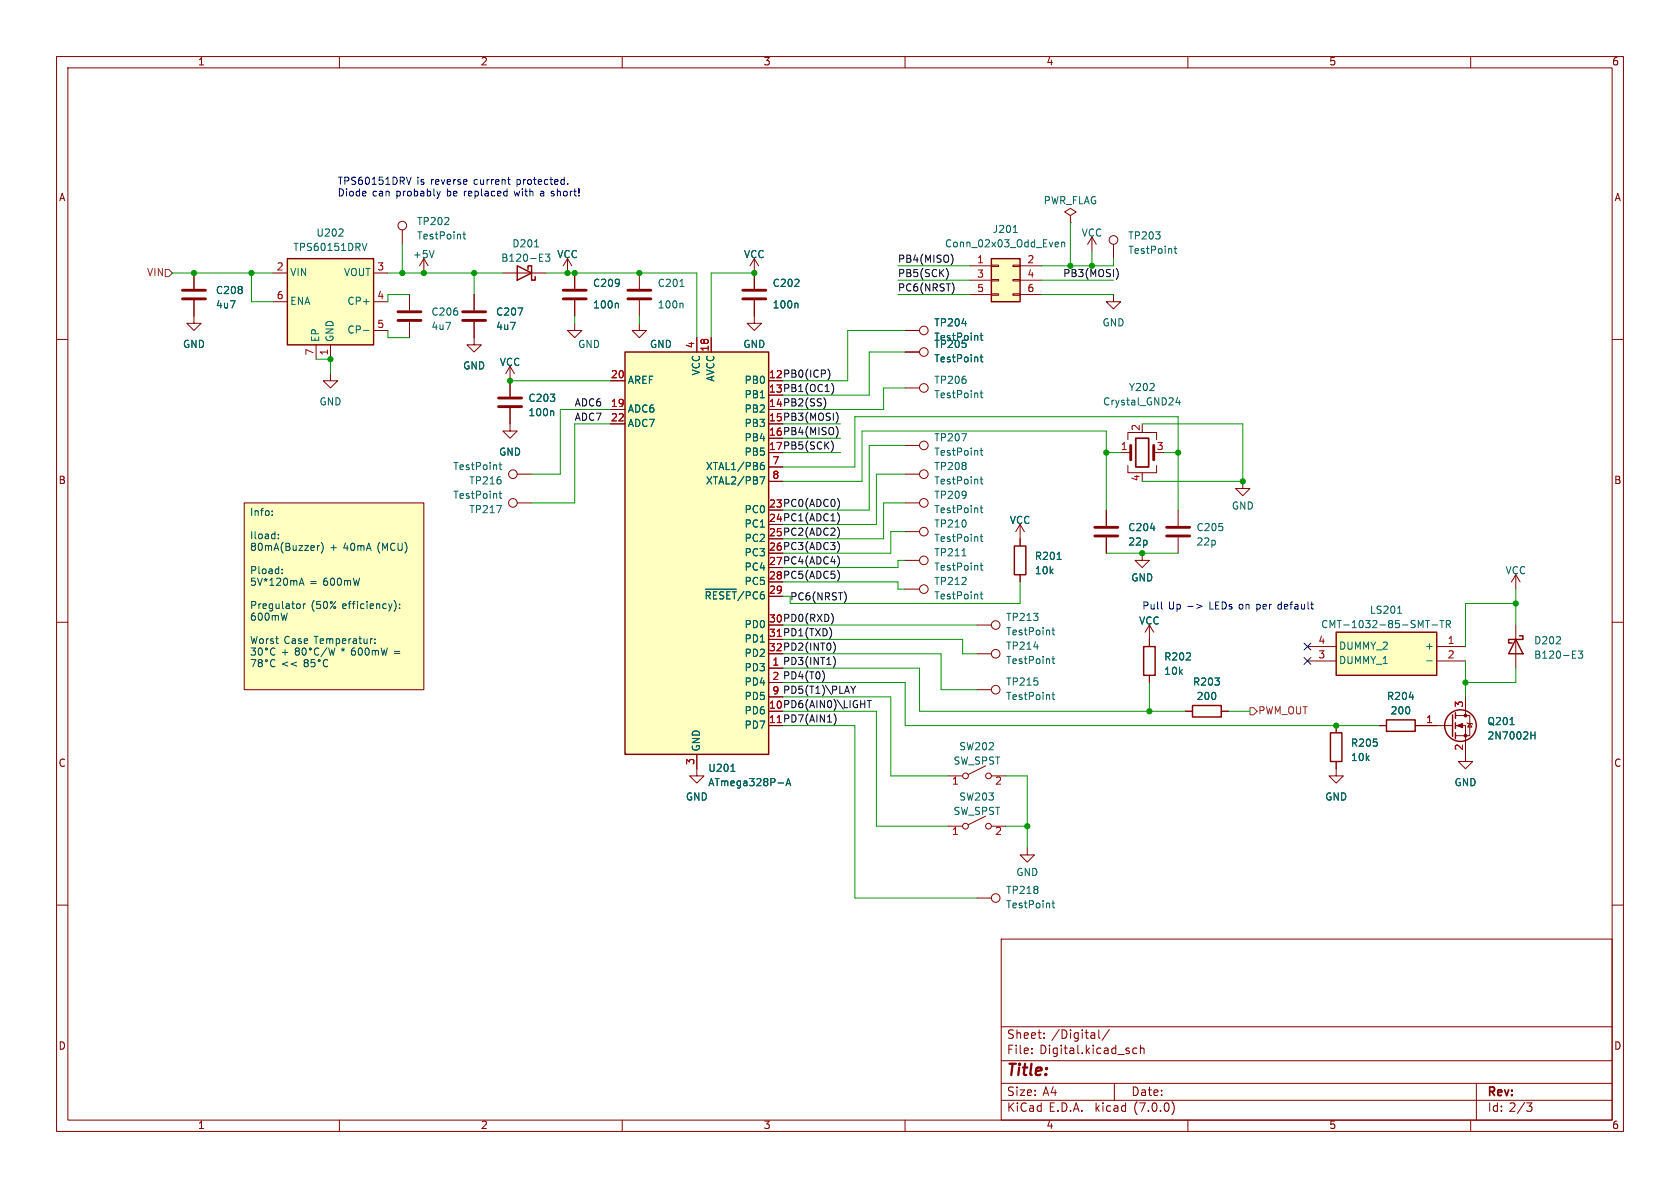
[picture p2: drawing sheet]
<svg xmlns="http://www.w3.org/2000/svg" width="297mm" height="210mm" viewBox="0 0 297 210" stroke-linecap="round" stroke-linejoin="round" font-family="sans-serif">
<g fill="none" stroke="#840000" stroke-width=".18">
<path d="M10 10h277v190h-277zM12 12h273v186h-273zM60 10v2M110 10v2M160 10v2M210 10v2M260 10v2M189.2 38.1l1-.6-1-.7-1 .7 1 .6v1.3M189.2 39.4h.1M10 60h2M34.3 53.1v4.1h1.3l-1.3 1.2-1.3-1.2h1.3M34.3 48.3v2.8"/>
<path d="M48.3 48.3h2.5M48.3 53.3h2.5M66 58.4h2.6M66 48.3h2.6M66 53.3h2.6M71.1 40.6v2.6M72.4 52.1v2.8M72.4 56.9v2.8M74.9 45.7l-.7 1.3M74.9 45.7v2.6M74.9 45.7l.8 1.3M83.8 56.9v4.1h1.3l-1.3 1.2-1.3-1.2h1.3"/>
<path d="M83.8 52.1v2.8M88.9 48.3h7.6M100.3 45.7l-.7 1.3M100.3 45.7v2.6M100.3 45.7l.8 1.3M101.6 57.2v1.2h1.3l-1.3 1.3-1.3-1.3h1.3M101.6 48.3v2.8M101.6 53.1v2.8M113 57.2v1.2h1.3l-1.3 1.3-1.2-1.3h1.2M113 48.3v2.8M113 53.1v2.8M123.2 59.7v2.5"/>
<path d="M125.7 59.7v2.5M133.3 53.1v4.1h1.3l-1.3 1.2-1.2-1.2h1.2M133.3 45.7l-.7 1.3M133.3 45.7v5.4M133.3 45.7l.8 1.3M160 58.4h2.6M171.4 47h3.9M171.4 49.5h3.9M171.4 52.1h3.9M175.3 51.9h1.2v.3h-1.2zM175.3 49.4h1.2v.3h-1.2zM175.3 46.9h1.2v.2h-1.2z"/>
<path d="M179.1 51.9h1.2v.3h-1.2zM179.1 49.4h1.2v.3h-1.2zM179.1 46.9h1.2v.2h-1.2zM180.3 47h3.8M180.3 49.5h3.8M180.3 52.1h3.8M193 41.9l-.7 1.3M193 41.9v2.6M193 41.9l.8 1.3M196.8 52.1v1.2h1.3l-1.3 1.3-1.2-1.3h1.2M196.8 43.2v2.5M285 60h2"/>
<path d="M55.9 61v2.5M58.4 66v1.3h1.3l-1.3 1.3-1.3-1.3h1.3M58.4 61v2.5M90.2 72.1v4.1h1.2l-1.2 1.3-1.3-1.3h1.3M90.2 64.8l-.8 1.2M90.2 64.8v5.3M90.2 64.8l.7 1.2M107.9 72.4h2.6M107.9 67.3h2.6M107.9 74.9h2.6M160 78.7h2.6M160 62.2h2.6"/>
<path d="M160 68.6h2.6M199.4 77.7v-1.2h5.1v1.2M43.2 88.9h31.7v33h-31.7zM91.4 88.9h2.6M91.4 83.8h2.6M135.9 82.6h2.5M135.9 85.1h2.5M160 88.9h2.6M160 83.8h2.6M160 94h2.6M160 99.1h2.6M180.3 92.7v3.8"/>
<path d="M180.3 92.7l-.7 1.3M180.3 92.7l.8 1.3M195.6 90.2v2.8M195.6 95v2.8M198.1 80h1.8M199.4 82.3v1.3h5.1v-1.3M201.9 97.8v1.3h1.3l-1.3 1.2-1.2-1.2h1.2M201.9 83.6v.2M208.3 90.2v2.8M208.3 95v2.8M219.7 85.1v1.3h1.3l-1.3 1.2-1.3-1.2h1.3M10 110h2"/>
<path d="M135.9 118.1h2.5M135.9 105.4h2.5M160 104.1h2.6M172.7 115.6h2.6M172.7 110.5h2.6M180.3 101.6v1.3M203.2 110.5l-.8 1.3M203.2 110.5v3.8M203.2 119.4v1.3M203.2 110.5l.8 1.3M231.1 114.3h5.1M231.1 116.8h5.1"/>
<path d="M254 114.3h5.1M254 116.8h5.1M268 101.6l-.8 1.3M268 101.6v2.5M268 110.5v7.6M268 101.6l.7 1.3M285 110h2M123.2 133.4v3.8h1.3l-1.3 1.2-1.3-1.2h1.3M135.9 120.7h2.5M135.9 123.2h2.5M167.6 137.2h2.6M172.7 121.9h2.6"/>
<path d="M174.2 135.4l-3 1.5M175.3 137.2h2.5M209.5 125.7h1.3M215.9 125.7h1.3M236.2 134.6v2.6h1.3l-1.3 1.2-1.3-1.2h1.3M236.2 128.3v1.2M243.8 128.3h1.3M250.2 128.3h6.6M257.3 128.3h1.8v6.3h1.2l-1.2 1.3-1.3-1.3h1.3M257.3 126.5h2.5v3.5h-2.5M259.1 123.2v3.3M259.3 127.8l.2 .1h.7l.1 .1"/>
<path d="M259.8 127.9l.4 .6h-.7zM10 160h2M167.6 146.1h2.6M172.7 158.8h2.6M174.2 144.3l-3 1.5M175.3 146.1h2.5M181.6 149.9v1.2h1.3l-1.3 1.3-1.3-1.3h1.3M285 160h2M177 166h108v32h-108zM60 198v2M110 198v2M160 198v2"/>
<path d="M177 194.5h108M177 191.5h108M177 187.5h108M177 181.5h108M182.4 186.1v.2M182.4 185.3v.2M184.6 183.4v.2M184.6 182.6v.2M194.3 182.1v1.2l.2 .3M196.1 182l-1.3 1.9M197 191.5v3M201 185.3h-.5l-.2 .2v.5l.1 .2h.6"/>
<path d="M201.6 185.4l.2-.1h.4l.1 1M201.6 184.8v1.5M207.2 194.7a1.72 1.72 0 0 1 0 2.3M210 198v2M260 198v2M261 191.5v6.5M269.9 195h.9l-.5 .5 .5 .2v.5l-.3 .3h-.4"/>
<circle cx="71.1" cy="39.9" r=".76"/>
<circle cx="163.3" cy="58.4" r=".76"/>
<circle cx="196.8" cy="42.4" r=".76"/>
<circle cx="163.3" cy="68.6" r=".76"/>
<circle cx="163.3" cy="78.7" r=".76"/>
<circle cx="163.3" cy="62.2" r=".76"/>
<circle cx="90.7" cy="83.8" r=".76"/>
<circle cx="90.7" cy="88.9" r=".76"/>
<circle cx="163.3" cy="94" r=".76"/>
<circle cx="163.3" cy="99.1" r=".76"/>
<circle cx="163.3" cy="88.9" r=".76"/>
<circle cx="163.3" cy="83.8" r=".76"/>
<circle cx="163.3" cy="104.1" r=".76"/>
<circle cx="176" cy="115.6" r=".76"/>
<circle cx="176" cy="110.5" r=".76"/>
<circle cx="170.7" cy="137.2" r=".51"/>
<circle cx="174.8" cy="137.2" r=".51"/>
<circle cx="176" cy="121.9" r=".76"/>
<circle cx="170.7" cy="146.1" r=".51"/>
<circle cx="174.8" cy="146.1" r=".51"/>
<circle cx="176" cy="158.7" r=".76"/>
</g>
<g fill="#ffffc2" stroke="#ffffc2" stroke-width=".18">
<path d="M43.2 88.9h31.7v33h-31.7z"/>
<path d="M236.2 111.8h17.8v7.6h-17.8z"/>
<path d="M110.5 62.2h25.4v71.2h-25.4z"/>
<path d="M175.3 45.7h5v7.6h-5z"/>
<path d="M50.8 45.7h15.2v15.3h-15.2z"/>
</g>
<g fill="none" stroke="#006464" stroke-width=".18">
<path d="M59.9 41.7h.8M60.6 40.6v.4M64.3 58.4h.9M64.9 43l-.5 1.3M76.7 44.3l-.4 1.3M81.8 41.4h.5M82 41v1.1l.3 .1M94.5 43.6h.7M95.4 46.2h.6M95.4 44.9h.6M96.4 44.9h.8l-.4 .5 .3 .1v.6l-.1 .1-.6-.1M109.1 53.6l.2 .2v.6"/>
<path d="M120.2 50.6h.7M120.6 53.6l.2 .2v.6M140.9 53.6l.2 .2v.6M173.3 59.3h.5M173.5 58.9v1.1l.3 .2M179.1 41.1h.8M186.7 42.8l.4 .1v.2l-.6 .1M187.1 43.6h-.4M187.7 42.9l.2-.1 .3 .1v.7M187.7 42.8v.8M207.6 43.9h.4M207.7 43.5v1.1l.3 .2"/>
<path d="M97.7 72.6l.2 .2v.7M134.4 70.3h.7M173.3 79.6h.5M173.3 63.1h.5M173.3 69.5h.5M173.5 62.7v1.1l.3 .2M173.5 69v1.1l.3 .2M173.5 79.2v1.1l.3 .2M208.2 70.3l-.3 .9h.8M208.5 70.7v.9M88.2 87.3h.5M88.2 82.2h.5"/>
<path d="M88.4 81.7v1.1l.3 .2M88.4 86.8v1.1l.3 .2M134.4 84.3h.8l-.5 1.3M134.4 82.5l.3-.3h.2l.2 .3v.3l-.2 .2h-.2l-.3-.2M135 81.7l-.3 .1-.3 .5M170.1 98.3h.7M173.3 94.9h.5M173.3 100h.5M173.3 84.7h.5M173.3 89.8h.5M173.5 84.3v1.1l.3 .2M173.5 89.4v1.1l.3 .1"/>
<path d="M173.5 94.4v1.1l.3 .2M173.5 99.5v1.1l.3 .2M186.9 98.9h.7M124.7 104.2h5.5M125.6 105l-.1-.3-.6-.1v1.3M126.7 104.6h-.6v1.3M127.9 104.7l-.4-.1-.3 .4M129.1 104.6h-.6v1.3M129.5 104.6h.7M129.8 104.6v1.3M131.5 104.5l-1.1 1.7M132.7 105l-.2-.3-.6-.1v1.3"/>
<path d="M133.9 104.7l-.2-.1-.3 .1-.3 .5M135 104.6l-.3 .1-.3 .5M173.3 105h.5M173.5 104.6v1.1l.3 .2M186 116.5h.5M186 111.4h.5M186.2 111v1l.3 .2M186.2 116v1.1l.3 .2M247.1 108.4h.7M252 109.7h.7M252.2 116.8h1M252.4 109.7v1.3"/>
<path d="M253.2 110.5h.9M254.5 109.7h.8M254.9 109.7v1.3M255.7 110.4l.6-.1 .1-.2v-.3l-.7-.1v1.3M256 110.4l.4 .6M278 116.4h.6M278 115.1h.6M279 115.1h.8l-.4 .5 .3 .1v.5l-.1 .2-.6-.2M129.2 136.4h.7M137.6 138.4h.9M138.9 138.9l.5-1.3 .4 1.3M139.1 138.5h.6"/>
<path d="M186 122.8h.5M186.2 122.4v1.1l.3 .2M267 128.1h.7M270.6 130h.8M271.4 129.4v1.2M186 159.6h.5M186.2 159.2v1.1l.3 .2"/>
</g>
<g fill="none" stroke="#840000" stroke-width=".25">
<path d="M50.8 45.7h15.2v15.3h-15.2zM91.4 47l2.6 1.3-2.6 1.2zM93.3 47.6v-.6h.7v2.5h.6v-.6M175.3 45.7h5v7.6h-5zM110.5 62.2h25.4v71.2h-25.4zM179.3 96.5h2.1v5.1h-2.1zM202.2 114.3h2v5.1h-2zM236.2 111.8h17.8v7.6h-17.8zM268 113l1.2 2.6h-2.5zM268.6 112.4h.6v.6h-2.5v.7h.6M210.8 124.7h5.1v2h-5.1zM235.2 129.5h2v5.1h-2z"/>
<path d="M245.1 127.3h5.1v2h-5.1zM256.8 126.4v3.8M257.3 126v1M257.3 127.8v1M257.3 129.5v1.1"/>
<circle cx="258.2" cy="128.3" r="2.79"/>
</g>
<g fill="#840000" stroke="#840000" stroke-width=".18">
<path d="M257.6 128.3l1-.4v.8z"/>
<circle cx="259.1" cy="130" r=".25"/>
<circle cx="259.1" cy="126.5" r=".25"/>
</g>
<g fill="none" stroke="#840000" stroke-width=".51">
<path d="M32.3 52.8h4M32.3 51.3h4M70.4 56.6h4M70.4 55.1h4M81.8 56.6h4.1M81.8 55.1h4.1M99.6 52.8h4M99.6 51.3h4M111 52.8h4.1M111 51.3h4.1M131.3 52.8h4.1M131.3 51.3h4.1"/>
<path d="M88.1 71.9h4.1M88.1 70.4h4.1M199.9 78.7v2.6M204 78.7v2.6M193.5 94.7h4.1M193.5 93.2h4.1M206.2 94.7h4.1M206.2 93.2h4.1"/>
</g>
<path d="M200.8 77.5h2.3v5.1h-2.3z" fill="none" stroke="#840000" stroke-width=".3"/>
<path d="M29.2 47.6h.6l.7 .7-.7 .6h-.6zM221 125.1h.6l.6 .6-.6 .7h-.6z" fill="none" stroke="#725600" stroke-width=".18"/>
<g fill="none" stroke="#0f0f0f" stroke-width=".18">
<path d="M167.3 47.5a1.49 1.49 0 0 1 0 1.8M168.2 45a1.49 1.49 0 0 1 0 1.8M197.4 47.5a1.49 1.49 0 0 1 0 1.8M145.8 70.6l.2 .6-.2 .8M146.4 65.2a1.46 1.46 0 0 1 0 2M147 78a1.49 1.49 0 0 1 0 1.8M147.1 67.8a1.49 1.49 0 0 1 0 1.8M147.9 75.5a1.49 1.49 0 0 1 0 1.8M147.9 72.9a1.49 1.49 0 0 1 0 1.8M148.2 88.3l.2 .6-.2 .9M148.2 90.9l.2 .6-.2 .8M148.2 93.4l.2 .6-.2 .9"/>
<path d="M148.2 96l.2 .6-.2 .8M148.2 98.5l.2 .6-.2 .8M145.6 118.8l.1 .6-.1 .9M147.3 109v.8M147.3 113.5a1.46 1.46 0 0 1 0 1.9M147.3 116a1.46 1.46 0 0 1 0 2M148.2 101l.2 .6-.2 .9M147.5 126.3a1.47 1.47 0 0 1-.1 1.8M150.4 121.3l.4 .7M150.8 122v.6M151.3 121.3l-.5 .7M153.3 123.8h.7"/>
<path d="M153.7 123.8v1.3"/>
</g>
<path d="M72.7 31.3l-.4 1.3M77.2 33.8l.3 .8M77.5 34.6l-.1 .4M77.8 33.8l-.3 .8M89.5 33.8l.1 .1M89.6 33.4v1.2M89.6 34.6h-.1M89.7 31.7h.5M90 32.5l.2 .1M100.4 32.5v.1M205.4 107.6l.1 .1M211.6 106.8l.9 .4-.9 .4" fill="none" stroke="#0000c2" stroke-width=".18"/>
<g fill="none" stroke="#004848" stroke-width=".18">
<path d="M48.1 91v.1M48.1 90.3v.2M49.2 95.1v.1M49.2 94.5v.1M56.1 96.5v.8M56.5 96.5l-.4 .2M56.8 95.8a1.46 1.46 0 0 1 0 2M44.4 116.6h.8l-.5 1.3M45.2 114.5l-.5 .5 .4 .1v.6l-.2 .1-.5-.1M45.7 114.8l-.1 .5 .2 .4 .1 .1 .4-.2v-.8M45.9 117.1l-.3-.2 .3-.3h.2l.3 .2-.3 .3M45.9 117.1l-.3 .3 .1 .4 .2 .1 .4-.1 .1-.2-.1-.3-.2-.2"/>
<path d="M45.9 117.1h.2M46.9 114.7l.2 .2 .2-.2M47.9 114.7a.59 .59 0 0 0-.1 .8 .59 .59 0 0 0 .8 .2M48.6 116.7a.6 .6 0 0 0-.8 .4 .6 .6 0 0 0 .6 .8l.2-.1M49.9 101.3v.1M49.9 100.6v.1M52.2 114.8l.2 .3M52.4 115.1l-.2 .2v.3l.2 .2h.4l.1-.2v-.3l-.2-.2M52.4 115.1h.3M52.5 117l-1 .4 1 .4M52.9 103.5l.4-1.3 .5 1.3M52.9 114.8l-.2 .3"/>
<path d="M53 106.8l.1 .2-.1 .5M53 103.1h.6M53.5 114.8l-.1 .5 .1 .4 .2 .1 .4-.2v-.8M53.6 106.7v.9M54 106.7l-.4 .3M54 117.1l-.2-.2 .2-.3h.2l.3 .2-.3 .3M54 117.1h.2M54 117.1l-.2 .3v.4l.2 .1 .4-.1 .1-.2v-.2l-.3-.3M54.9 114.5l.1 .2-.1 .2-.2-.1M55.6 115.1a.51 .51 0 0 0 .1 .6 .51 .51 0 0 0 .7 0M55.6 116.6h-.6v.6l.2-.1h.4l.1 .2-.1 .5-.1 .1-.5-.1M57.8 114.5l-1.1 1.6"/>
<path d="M57.9 116.7a.6 .6 0 0 0-.8 .4 .6 .6 0 0 0 .6 .8l.2-.1M58.1 114.5l.3 1.3 .3-.9 .2 .9 .3-1.3M62.1 115.1v.5l.3 .2 .4-.1v-.6M62.2 115.1l-.1 .2M63.3 115l.1 .6 .2 .2 .3-.1 .2-.7M64.5 115l.1 .6 .2 .2 .3-.1 .2-.7M65.7 112.9h.2M65.8 115v.8M65.8 115.1l.4-.1 .2 .1M66.3 113.6v.2M66.3 113v.1M66.4 115.1l.1-.1h.3l.1 .8"/>
<path d="M66.4 115.1v.7M67.4 114.5l.3 1.3 .2-.9 .3 .9 .3-1.3M69.7 106.1a1.46 1.46 0 0 1 0 2M70.6 107.5v.1M70.6 106.8v.1"/>
<circle cx="47.1" cy="116.8" r=".18"/>
<circle cx="56.4" cy="116.8" r=".18"/>
</g>
<g fill="none" stroke="#009600" stroke-width=".18">
<path d="M189.2 39.4v7.6M30.5 48.3h17.8M44.4 48.3v5h3.9M68.6 48.3h20.3M68.6 58.4v1.3h3.8M71.1 43.2v5.1M72.4 52.1h-3.8v1.2M83.8 48.3v3.8M96.5 48.3h26.7v11.4M101.6 55.9v1.3M113 55.9v1.3M133.3 48.3h-7.6v11.4"/>
<path d="M158.7 49.5h12.7M158.7 52.1h12.7M158.7 47h12.7M160 58.4h-10.1v8.9h-11.5M184.1 49.5h12.7M184.1 52.1h12.7M193 44.5v2.5M196.8 45.7v1.3h-12.7M55.9 63.5h2.5v2.5M90.2 67.3h17.7M107.9 72.4h-8.8v11.4h-5.1M107.9 74.9h-6.3v14h-7.6"/>
<path d="M138.4 74.9h10.2M138.4 77.5h10.2M160 62.2h-6.3v7.7h-15.3M160 68.6h-3.8v3.8h-17.8M160 78.7h-6.3v11.5h-15.3M201.9 74.9h17.8v10.2h-17.8M138.4 82.6h12.7v-8.9h57.2v16.5M138.4 85.1h14v-8.9h43.2v14M138.4 80h10.2M160 83.8h-5.1v8.9h-16.5M160 88.9h-3.8v6.4h-17.8M160 94h-2.5v3.8h-19.1"/>
<path d="M160 99.1h-1.3v1.2h-20.3M195.6 97.8h12.7M195.6 80h2.5M205.7 80h2.6M138.4 118.1h24.2v7.6h46.9M138.4 110.5h34.3M138.4 115.6h28v6.3h6.3M138.4 113h31.8v2.6h2.5M138.4 102.9h20.3v1.2h1.3M138.4 105.4h1.3M180.3 102.9v3.8h-40.6M259.1 116.8v6.4"/>
<path d="M268 106.7h-8.9v7.6M268 118.1v2.6h-8.9M268 104.1v6.4M138.4 120.7h21.6v7.6h83.8M138.4 128.3h12.7v30.5h21.6M138.4 125.7h16.5v20.4h12.7M138.4 123.2h19.1v14h10.1M177.8 137.2h3.8v12.7M203.2 120.7v5M217.2 125.7h3.8M177.8 146.1h3.8"/>
</g>
<path d="M230.5 116.2l1.2 1.2M230.5 113.7l1.2 1.2M231.7 116.2l-1.2 1.2M231.7 113.7l-1.2 1.2" fill="none" stroke="#000084" stroke-width=".18"/>
<g fill="#009600" stroke="#009600" stroke-width=".18">
<circle cx="236.2" cy="128.3" r=".46"/>
<circle cx="259.1" cy="120.7" r=".46"/>
<circle cx="268" cy="106.7" r=".46"/>
<circle cx="193" cy="47" r=".46"/>
<circle cx="189.2" cy="47" r=".46"/>
<circle cx="208.3" cy="80" r=".46"/>
<circle cx="195.6" cy="80" r=".46"/>
<circle cx="181.6" cy="146.1" r=".46"/>
<circle cx="203.2" cy="125.7" r=".46"/>
<circle cx="201.9" cy="97.8" r=".46"/>
<circle cx="219.7" cy="85.1" r=".46"/>
<circle cx="71.1" cy="48.3" r=".46"/>
<circle cx="101.6" cy="48.3" r=".46"/>
<circle cx="100.3" cy="48.3" r=".46"/>
<circle cx="74.9" cy="48.3" r=".46"/>
<circle cx="83.8" cy="48.3" r=".46"/>
<circle cx="58.4" cy="63.5" r=".46"/>
<circle cx="44.4" cy="48.3" r=".46"/>
<circle cx="34.3" cy="48.3" r=".46"/>
<circle cx="90.2" cy="67.3" r=".46"/>
<circle cx="133.3" cy="48.3" r=".46"/>
<circle cx="113" cy="48.3" r=".46"/>
</g>
<text font-size="2.8" fill="#840000" x="178" y="190.8">Title:</text>
<g font-size="2.1" fill="#840000">
<text x="178" y="183.9">Sheet:</text>
<text x="185.9" y="183.9">/Digital/</text>
<text x="178" y="186.6">File:</text>
<text x="183.8" y="186.6">Digital.kicad_sch</text>
<text x="178" y="196.8">KiCad</text>
<text x="178" y="194">Size:</text>
<text x="184.3" y="194">A4</text>
<text x="185.4" y="196.8">E.D.A.</text>
<text x="193.7" y="196.8">kicad</text>
<text x="200" y="194">Date:</text>
<text x="200.6" y="196.8">(7.0.0)</text>
<text x="263" y="194.2">Rev:</text>
<text x="263" y="196.8">Id: 2/3</text>
</g>
<g font-size="1.8" fill="#840000">
<text x="35" y="11.8">1</text>
<text x="85" y="11.8">2</text>
<text x="135" y="11.8">3</text>
<text x="185" y="11.8">4</text>
<text x="235" y="11.8">5</text>
<text x="285" y="11.8">6</text>
<text x="10.4" y="35.8">A</text>
<text x="285.4" y="35.8">A</text>
<text x="135.9" y="67.1">12 PB0(ICP)</text>
<text x="135.9" y="69.6">13 PB1(OC1)</text>
<text x="135.9" y="72.1">14 PB2(SS)</text>
<text x="135.9" y="74.7">15 PB3(MOSI)</text>
<text x="135.9" y="77.2">16 PB4(MISO)</text>
<text x="135.9" y="79.8">17 PB5(SCK)</text>
<text x="10.3" y="85.8">B</text>
<text x="135.9" y="89.9">23 PC0(ADC0)</text>
<text x="285.3" y="85.8">B</text>
<text x="135.9" y="92.5">24 PC1(ADC1)</text>
<text x="135.9" y="95">25 PC2(ADC2)</text>
<text x="135.9" y="97.5">26 PC3(ADC3)</text>
<text x="135.9" y="100.1">27 PC4(ADC4)</text>
<text x="135.9" y="102.6">28 PC5(ADC5)</text>
<text x="135.9" y="110.2">30 PD0(RXD)</text>
<text x="135.9" y="115.3">32 PD2(INT0)</text>
<text x="135.9" y="125.5">10 PD6(AIN0)\LIGHT</text>
<text x="10.3" y="135.8">C</text>
<text x="285.3" y="135.8">C</text>
<text x="10.3" y="185.8">D</text>
<text x="285.3" y="185.8">D</text>
<text x="35" y="199.8">1</text>
<text x="85" y="199.8">2</text>
<text x="135" y="199.8">3</text>
<text x="185" y="199.8">4</text>
<text x="235" y="199.8">5</text>
<text x="285" y="199.8">6</text>
</g>
<g font-size="1.8" fill="#0000c2">
<text x="59.7" y="32.9">TPS60151DRV</text>
<text x="59.7" y="34.9">Diode</text>
<text x="65.8" y="34.9">can</text>
<text x="70.1" y="34.9">probably</text>
<text x="73.7" y="32.9">is</text>
<text x="76.2" y="32.9">reverse</text>
<text x="79.2" y="34.9">be replaced</text>
<text x="83.9" y="32.9">current</text>
<text x="91.3" y="34.9">with</text>
<text x="91.6" y="32.9">protected.</text>
<text x="96" y="34.9">a short!</text>
<text x="201.9" y="108">Pull</text>
<text x="206.6" y="108">Up -&gt;</text>
<text x="214" y="108">LEDs on per</text>
<text x="226.4" y="108">default</text>
</g>
<g font-size="1.8" fill="#006464">
<text x="73.7" y="40.1">TP202</text>
<text x="175.4" y="41.5">J201</text>
<text x="184.4" y="36.4">PWR_FLAG</text>
<text x="51.8" y="44.6">TPS60151DRV</text>
<text x="55.9" y="42.1">U202</text>
<text x="72.9" y="45.9">+5V</text>
<text x="73.7" y="42.6">TestPoint</text>
<text x="88.5" y="46.5">B120-E3</text>
<text x="90.5" y="44">D201</text>
<text x="98.5" y="45.9">VCC</text>
<text x="131.5" y="45.9">VCC</text>
<text x="167" y="44">Conn_02x03_Odd_Even</text>
<text x="191.2" y="42.1">VCC</text>
<text x="199.4" y="42.6">TP203</text>
<text x="199.4" y="45.1">TestPoint</text>
<text x="38.1" y="52.3">C208</text>
<text x="51.3" y="49.1">VIN</text>
<text x="60.7" y="49.1">VOUT</text>
<text x="104.8" y="51">C209</text>
<text x="116.2" y="51">C201</text>
<text x="136.5" y="51">C202</text>
<text x="38.1" y="54.8">4u7</text>
<text x="51.3" y="54.2">ENA</text>
<text x="61.3" y="54.2">CP+</text>
<text x="61.3" y="59.2">CP-</text>
<text x="76.2" y="56.1">C206</text>
<text x="76.2" y="58.6">4u7</text>
<text x="87.6" y="56.1">C207</text>
<text x="87.6" y="58.6">4u7</text>
<text x="104.8" y="54.8">100n</text>
<text x="116.2" y="54.8">100n</text>
<text x="136.5" y="54.8">100n</text>
<text x="165.1" y="58">TP204</text>
<text x="194.9" y="58">GND</text>
<text x="32.3" y="61.8">GND</text>
<text x="56.7" y="60.5" transform="rotate(-90 56.7 60.5)">EP</text>
<text x="59.2" y="60.5" transform="rotate(-90 59.2 60.5)">GND</text>
<text x="81.8" y="65.6">GND</text>
<text x="88.3" y="65">VCC</text>
<text x="102.1" y="61.8">GND</text>
<text x="114.8" y="61.8">GND</text>
<text x="131.4" y="61.8">GND</text>
<text x="165.1" y="60.5">TestPoint</text>
<text x="165.1" y="61.8">TP205</text>
<text x="165.1" y="64.3">TestPoint</text>
<text x="56.4" y="71.9">GND</text>
<text x="93.4" y="71.3">C203</text>
<text x="111" y="68.1">AREF</text>
<text x="124" y="66.5" transform="rotate(-90 124 66.5)">VCC</text>
<text x="126.6" y="67.6" transform="rotate(-90 126.6 67.6)">AVCC</text>
<text x="131.5" y="68.1">PB0</text>
<text x="131.5" y="70.7">PB1</text>
<text x="165.1" y="68.1">TP206</text>
<text x="165.1" y="70.7">TestPoint</text>
<text x="194.9" y="71.9">Crystal_GND24</text>
<text x="199.5" y="69.4">Y202</text>
<text x="93.4" y="73.9">100n</text>
<text x="111" y="73.2">ADC6</text>
<text x="111" y="75.8">ADC7</text>
<text x="131.5" y="73.2">PB2</text>
<text x="131.5" y="75.8">PB3</text>
<text x="80.1" y="83.4">TestPoint</text>
<text x="88.2" y="80.8">GND</text>
<text x="124.7" y="83.4">XTAL1/PB6</text>
<text x="131.5" y="78.3">PB4</text>
<text x="131.5" y="80.8">PB5</text>
<text x="165.1" y="78.3">TP207</text>
<text x="165.1" y="80.8">TestPoint</text>
<text x="165.1" y="83.4">TP208</text>
<text x="80.1" y="88.5">TestPoint</text>
<text x="82.9" y="85.9">TP216</text>
<text x="124.7" y="85.9">XTAL2/PB7</text>
<text x="165.1" y="85.9">TestPoint</text>
<text x="165.1" y="88.5">TP209</text>
<text x="82.9" y="91">TP217</text>
<text x="131.5" y="91">PC0</text>
<text x="131.5" y="93.5">PC1</text>
<text x="165.1" y="93.5">TP210</text>
<text x="165.1" y="91">TestPoint</text>
<text x="178.5" y="92.9">VCC</text>
<text x="199.4" y="94.2">C204</text>
<text x="211.5" y="94.2">C205</text>
<text x="217.7" y="90.4">GND</text>
<text x="131.5" y="96.1">PC2</text>
<text x="131.5" y="98.6">PC3</text>
<text x="131.5" y="101.2">PC4</text>
<text x="165.1" y="96.1">TestPoint</text>
<text x="165.1" y="98.6">TP211</text>
<text x="165.1" y="101.2">TestPoint</text>
<text x="182.9" y="99.3">R201</text>
<text x="182.9" y="101.8">10k</text>
<text x="199.4" y="96.7">22p</text>
<text x="211.5" y="96.7">22p</text>
<text x="266.1" y="101.8">VCC</text>
<text x="124.4" y="106.8">~{RESET}/PC6</text>
<text x="131.5" y="103.7">PC5</text>
<text x="165.1" y="103.7">TP212</text>
<text x="165.1" y="106.2">TestPoint</text>
<text x="199.9" y="103.1">GND</text>
<text x="131.5" y="111.3">PD0</text>
<text x="131.5" y="113.9">PD1</text>
<text x="177.8" y="110">TP213</text>
<text x="177.8" y="112.6">TestPoint</text>
<text x="201.3" y="110.7">VCC</text>
<text x="233.5" y="111.3">CMT-1032-85-SMT-TR</text>
<text x="242.1" y="108.8">LS201</text>
<text x="131.5" y="118.9">PD3</text>
<text x="131.5" y="116.4">PD2</text>
<text x="177.8" y="115.1">TP214</text>
<text x="177.8" y="117.7">TestPoint</text>
<text x="205.7" y="117">R202</text>
<text x="205.7" y="119.6">10k</text>
<text x="236.7" y="117.7">DUMMY_1</text>
<text x="236.7" y="115.1">DUMMY_2</text>
<text x="251.8" y="115.1">+</text>
<text x="271.2" y="114.2">D202</text>
<text x="271.2" y="116.7">B120-E3</text>
<text x="131.5" y="121.5">PD4</text>
<text x="131.5" y="124">PD5</text>
<text x="177.8" y="121.5">TP215</text>
<text x="177.8" y="124">TestPoint</text>
<text x="210.8" y="121.5">R203</text>
<text x="211.5" y="124">200</text>
<text x="245.1" y="124">R204</text>
<text x="131.5" y="126.6">PD6</text>
<text x="131.5" y="129.1">PD7</text>
<text x="245.8" y="126.6">200</text>
<text x="262.9" y="128.5">Q201</text>
<text x="262.9" y="131">2N7002H</text>
<text x="124" y="132.8" transform="rotate(-90 124 132.8)">GND</text>
<text x="125.2" y="136.7">U201</text>
<text x="168.5" y="135.4">SW_SPST</text>
<text x="169.5" y="132.9">SW202</text>
<text x="238.8" y="132.3">R205</text>
<text x="238.8" y="134.8">10k</text>
<text x="121.2" y="141.8">GND</text>
<text x="125.2" y="139.3">ATmega328P-A</text>
<text x="169.5" y="141.8">SW203</text>
<text x="234.2" y="141.8">GND</text>
<text x="257.1" y="139.3">GND</text>
<text x="168.5" y="144.3">SW_SPST</text>
<text x="179.6" y="155.1">GND</text>
<text x="177.8" y="158.3">TP218</text>
<text x="177.8" y="160.8">TestPoint</text>
</g>
<g font-size="1.8" fill="#0f0f0f">
<text x="158.7" y="46.6">PB4(MISO)</text>
<text x="158.7" y="49.2">PB5(SCK)</text>
<text x="158.7" y="51.7">PC6(NRST)</text>
<text x="188" y="49.2">PB3(MOSI)</text>
<text x="101.6" y="72">ADC6</text>
<text x="101.6" y="74.6">ADC7</text>
<text x="136.5" y="117.9">1 PD3(INT1)</text>
<text x="136.5" y="120.4">2 PD4(T0)</text>
<text x="136.5" y="122.9">9 PD5(T1)\PLAY</text>
</g>
<g font-size="1.8" fill="#a90000">
<text x="172.7" y="46.7">1</text>
<text x="181.6" y="46.7">2</text>
<text x="48.9" y="48">2</text>
<text x="48.9" y="53.1">6</text>
<text x="66.6" y="48">3</text>
<text x="66.6" y="53.1">4</text>
<text x="172.7" y="49.3">3</text>
<text x="172.7" y="51.8">5</text>
<text x="181.6" y="49.3">4</text>
<text x="181.6" y="51.8">6</text>
<text x="66.6" y="58.2">5</text>
<text x="55.6" y="62.9" transform="rotate(-90 55.6 62.9)">7</text>
<text x="58.2" y="62.9" transform="rotate(-90 58.2 62.9)">1</text>
<text x="122.9" y="61.6" transform="rotate(-90 122.9 61.6)">4</text>
<text x="125.5" y="62.2" transform="rotate(-90 125.5 62.2)">18</text>
<text x="107.9" y="67.1">20</text>
<text x="135.9" y="67.1">12</text>
<text x="135.9" y="69.6">13</text>
<text x="107.9" y="72.1">19</text>
<text x="107.9" y="74.7">22</text>
<text x="135.9" y="72.1">14</text>
<text x="135.9" y="74.7">15</text>
<text x="135.9" y="77.2">16</text>
<text x="201.7" y="76.2" transform="rotate(-90 201.7 76.2)">2</text>
<text x="135.9" y="79.8">17</text>
<text x="136.5" y="82.3">7</text>
<text x="198.1" y="79.8">1</text>
<text x="204.4" y="79.8">3</text>
<text x="135.9" y="89.9">23</text>
<text x="136.5" y="84.8">8</text>
<text x="201.7" y="85.1" transform="rotate(-90 201.7 85.1)">4</text>
<text x="135.9" y="92.5">24</text>
<text x="135.9" y="95">25</text>
<text x="135.9" y="97.5">26</text>
<text x="135.9" y="100.1">27</text>
<text x="135.9" y="105.2">29</text>
<text x="135.9" y="102.6">28</text>
<text x="135.9" y="112.8">31 PD1(TXD)</text>
<text x="135.9" y="110.2">30</text>
<text x="135.9" y="112.8">31</text>
<text x="135.9" y="115.3">32</text>
<text x="136.5" y="117.9">1</text>
<text x="233" y="116.6">3</text>
<text x="233" y="114">4</text>
<text x="255.9" y="114">1</text>
<text x="255.9" y="116.6">2</text>
<text x="135.9" y="125.5">10</text>
<text x="136.5" y="120.4">2</text>
<text x="136.5" y="122.9">9</text>
<text x="258.8" y="125.1" transform="rotate(-90 258.8 125.1)">3</text>
<text x="135.9" y="128">11 PD7(AIN1)</text>
<text x="135.9" y="128">11</text>
<text x="252.1" y="128">1</text>
<text x="122.9" y="135.3" transform="rotate(-90 122.9 135.3)">3</text>
<text x="258.8" y="132.7" transform="rotate(-90 258.8 132.7)">2</text>
<text x="168.2" y="139.1">1</text>
<text x="175.9" y="139.1">2</text>
<text x="168.2" y="148">1</text>
<text x="175.9" y="148">2</text>
</g>
<g font-size="1.8" fill="#725600">
<text x="25.9" y="49.1">VIN</text>
<text x="222.4" y="126.6">PWM_OUT</text>
</g>
<g font-size="1.8" fill="#004848">
<text x="44.2" y="91.6">Info:</text>
<text x="44.2" y="95.7">Iload:</text>
<text x="44.2" y="97.7">80mA(Buzzer)</text>
<text x="44.2" y="101.9">Pload:</text>
<text x="58.3" y="97.7">+</text>
<text x="60.8" y="97.7">40mA</text>
<text x="66.9" y="97.7">(MCU)</text>
<text x="44.2" y="103.9">5V*120mA</text>
<text x="54.8" y="103.9">=</text>
<text x="57.2" y="103.9">600mW</text>
<text x="44.2" y="108">Pregulator</text>
<text x="44.2" y="110.1">600mW</text>
<text x="55" y="108">(50%</text>
<text x="60.6" y="108">efficiency):</text>
<text x="44.2" y="114.2">Worst</text>
<text x="49.7" y="116.3">+</text>
<text x="49.7" y="118.3">&lt;&lt;</text>
<text x="50.2" y="114.2">Case</text>
<text x="55.7" y="114.2">Temperatur:</text>
<text x="60.5" y="116.3">*</text>
<text x="70" y="116.3">=</text>
</g>
<text font-size="1.8" fill="#009600" x="139.7" y="106.3">PC6(NRST)</text>
</svg>
